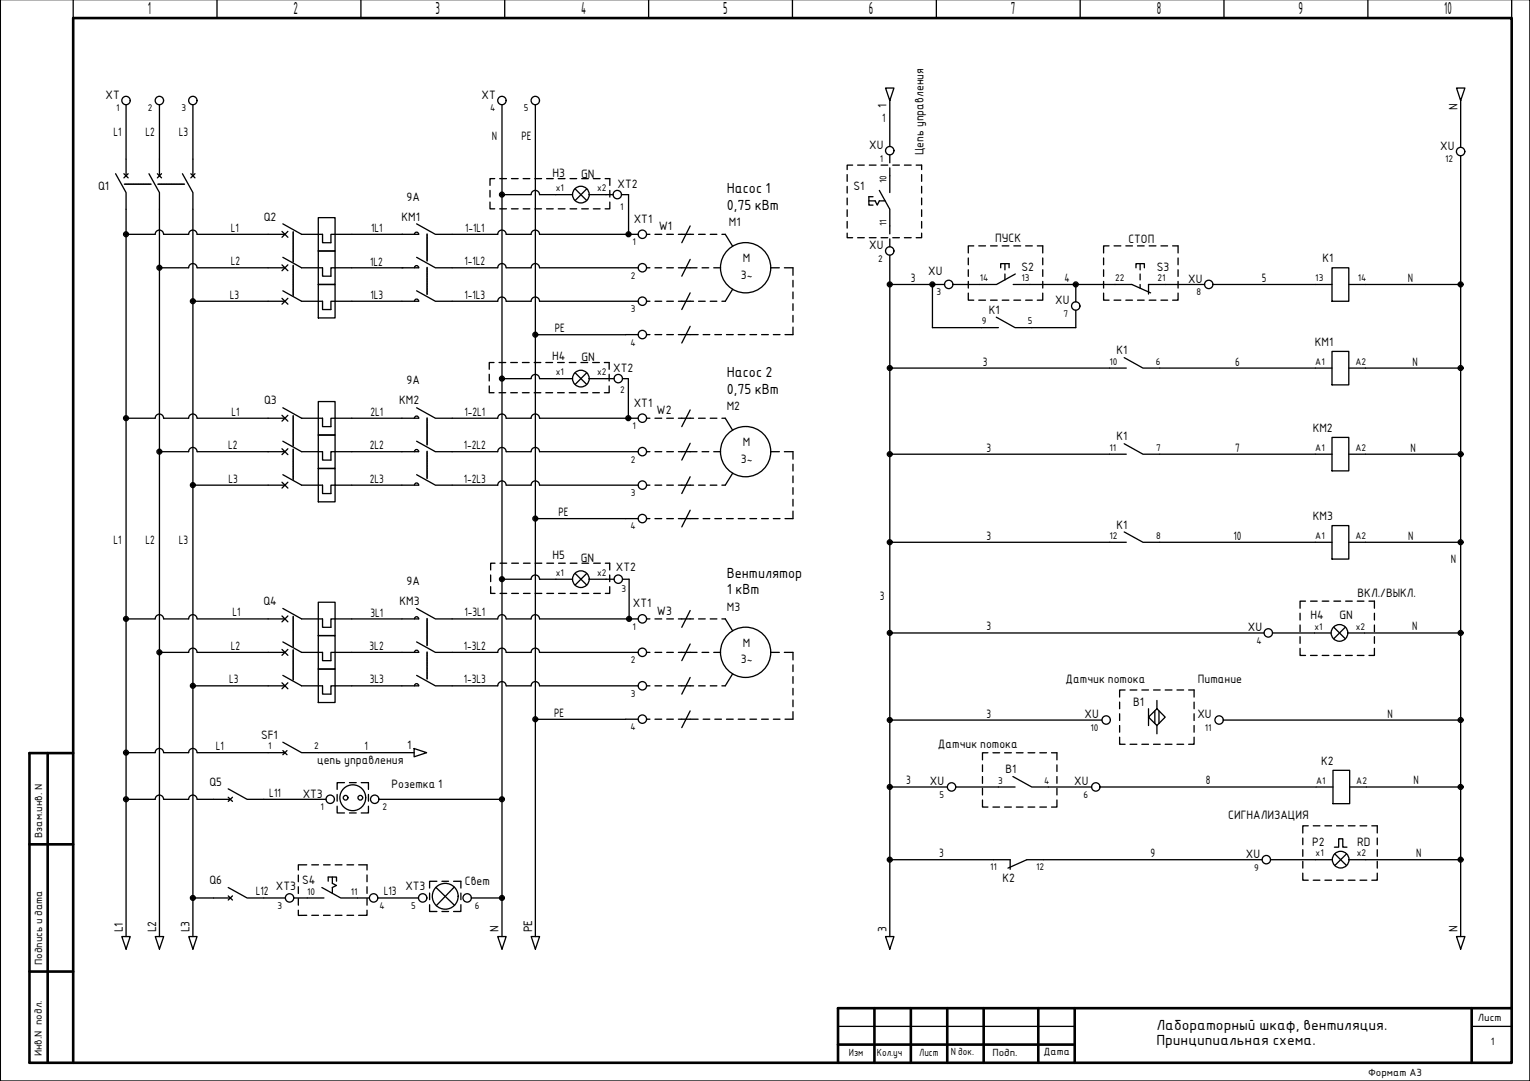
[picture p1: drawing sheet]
<svg xmlns="http://www.w3.org/2000/svg" width="297mm" height="210mm" viewBox="0 0 297 210" stroke-linecap="round" stroke-linejoin="round" font-family="sans-serif">
<!-- layer: 0 -->
<path d="M14.2 0v3.5M42.1 0v3.5M70.1 0v3.5M98 0v3.5M125.9 0v3.5M153.8 0v3.5M181.8 0v3.5M209.7 0v3.5M237.6 0v3.5M265.6 0v3.5M293.5 0v3.5" fill="none" stroke="#000" stroke-width=".25"/>
<!-- layer: 100 -->
<g fill="none" stroke="#000" stroke-width=".51">
<path d="M9.3 146.2v60.1M14.2 146.2h-8.5v60.1M5.7 163.9h8.5M5.7 188.7h8.5M169.8 195.8v10.6M176.8 195.8v10.6M183.9 195.8v10.6M191 195.8v10.6M201.6 195.8v10.6M208.6 195.8v10.6M285.7 195.8v10.6M293.5 195.8h-130.8v10.6"/>
<path d="M5.7 206.4h287.8v-202.9h-279.3v202.9M162.7 202.8h45.9"/>
</g>
<path d="M162.7 199.3h45.9M285.7 199.3h7.8" fill="none" stroke="#000" stroke-width=".25"/>
<!-- layer: SYMS -->
<g fill="none" stroke="#000" stroke-width=".25">
<path d="M297 -.1v210h-296.9v-210M171.9 17.1h1.7l-.9 2.4zM282.8 17.1h1.6l-.8 2.4zM22.4 33.7l2.1 3.7v3.2M24.1 33.7l.8 .8M24.5 30.9v3.2M24.9 33.7l-.8 .8M28.9 33.7l2.1 3.7v3.2M30.6 33.7l.8 .8M31 30.9v3.2M31.4 33.7l-.8 .8M35.4 33.7l2.1 3.7v3.2"/>
<path d="M37 33.7l.9 .8M37.5 30.9v3.2M37.9 33.7l-.9 .8M95.1 39.2v1.3h.9M95.1 37v1.3M96 34.7h-.9v1.3M97 34.7h1.3M99.3 34.7h1.3M101.6 34.7h1.3M103.8 34.7h1.3M106.1 34.7h1.3M107.9 37.8h3.3"/>
<path d="M108.4 34.7h1.3M110.7 34.7h1.3M111.6 36.7l2.3 2.3M112.9 34.7h1.3M113.9 36.7l-2.3 2.3M114.4 37.8h3.3M115.2 34.7h1.3M117.5 34.7h.9v1.3M118.4 39.2v1.3h-.9M118.4 37v1.3M164.5 33.9v1.3M164.5 36.2v1.3"/>
<path d="M164.5 38.5v1.3M165.5 32.1h-1v.8M166.5 32.1h1.3M168.7 39h1.2l.4 .8 .4-.8h1.1M168.8 32.1h1.3M169.5 38.2h-.8v1.6h.8M170.7 37l2 3.6v3.3M171.1 32.1h1.2M172.7 34.1v3.3M173.3 32.1h1.3M175.6 32.1h1.3M177.9 32.1h1v.8"/>
<path d="M178.9 33.9v1.3M178.9 36.2v1.3M178.9 38.5v1.3M52.1 45.5h3.2M52.1 52h3.2M52.1 58.5h3.2M54.7 44.9l1.2 1.2M54.7 51.4l1.2 1.2M54.7 57.9l1.2 1.2M54.9 43.5l3.7 2h4v1.6h1.6v-1.6h4.1M54.9 50l3.7 2h4v1.6h1.6v-1.6h4.1M54.9 56.5l3.7 2h4v1.6h1.6v-1.6h4.1"/>
<path d="M55.9 44.9l-1.2 1.2M55.9 51.4l-1.2 1.2M55.9 57.9l-1.2 1.2M61.8 42.3h3.3v6.4h-3.3zM61.8 48.7h3.3v6.5h-3.3zM61.8 55.2h3.3v6.5h-3.3zM80.5 45.5a.41 .41 0 0 1 .4-.4 .41 .41 0 0 1 .4 .4h-3.3M80.5 52a.41 .41 0 0 1 .4-.4 .41 .41 0 0 1 .4 .4h-3.3M80.5 58.5a.41 .41 0 0 1 .4-.4 .41 .41 0 0 1 .4 .4h-3.3M80.9 43.5l3.6 2h3.3M80.9 50l3.6 2h3.3M80.9 56.5l3.6 2h3.3"/>
<path d="M97 40.5h1.3M99.3 40.5h1.3M101.6 40.5h1.3M103.8 40.5h1.3M106.1 40.5h1.3M108.4 40.5h1.3M110.7 40.5h1.3M112.9 40.5h1.3M115.2 40.5h1.3M132.4 45.5h1.6M132.4 52h1.6M132.4 58.5h1.6"/>
<path d="M134 43.9l-1.6 3.2M134 50.4l-1.6 3.2M134 56.9l-1.6 3.2M164.5 45.3v.9h1M164.5 40.7v1.3M164.5 43v1.3M166.5 46.2h1.3M168.8 46.2h1.3M171.1 46.2h1.2M173.3 46.2h1.3M175.6 46.2h1.3M178.9 45.3v.9h-1"/>
<path d="M178.9 40.7v1.3M178.9 43v1.3M188 56.9v1.4h1M188 50.1v1.3M188 52.4v1.3M188 54.6v1.3M189 47.7h-1v1.4M190 58.3h1.3M190 47.7h1.3M192.3 58.3h1.3M192.3 47.7h1.3M194.3 52v-.8h1.6v.8"/>
<path d="M194.6 58.3h1.3M194.6 47.7h1.3M195.1 51.2v1.2M195.1 53.2v1.1M196.7 55.2h3.3M196.8 58.3h1.3M196.8 47.7h1.3M197.1 53.2l-3.6 2h-3.3M199.1 58.3h1.3M199.1 47.7h1.3M201.4 47.7h1v1.4M202.4 56.9v1.4h-1"/>
<path d="M202.4 50.1v1.3M202.4 52.4v1.3M202.4 54.6v1.3M214.3 56.9v1.4h1M214.3 50.1v1.3M214.3 52.4v1.3M214.3 54.6v1.3M215.3 47.7h-1v1.4M216.3 58.3h1.3M216.3 47.7h1.3M216.5 55.2h3.2l3.7 1.7M218.6 58.3h1.3"/>
<path d="M218.6 47.7h1.3M220.5 52v-.8h1.7v.8M220.8 58.3h1.3M220.8 47.7h1.3M221.3 51.2v1.2M221.3 53.2v1.1M221.3 55.2v.8M223.1 58.3h1.3M223.1 47.7h1.3M225.4 58.3h1.3M225.4 47.7h1.3M226.2 55.2h-3.2v1.9"/>
<path d="M227.7 47.7h1v1.4M228.7 56.9v1.4h-1M228.7 50.1v1.3M228.7 52.4v1.3M228.7 54.6v1.3M255.4 55.2h3.2M258.6 52h3.3v6.5h-3.3zM261.9 55.2h3.2M54.9 79.2l3.7 2h4v1.6h1.6v-1.6h4.1M61.8 78h3.3v6.5h-3.3zM80.9 79.2l3.6 2h3.3M95 74.9v1.4h.9"/>
<path d="M95 72.7v1.3M95.9 70.4h-.9v1.3M96.9 76.3h1.3M96.9 70.4h1.3M99.2 76.3h1.2M99.2 70.4h1.2M101.4 76.3h1.3M101.4 70.4h1.3M103.7 76.3h1.3M103.7 70.4h1.3M106 76.3h1.3M106 70.4h1.3"/>
<path d="M107.9 73.5h3.3M108.3 76.3h1.2M108.3 70.4h1.2M110.5 76.3h1.3M110.5 70.4h1.3M111.6 72.4l2.3 2.3M112.8 76.3h1.3M112.8 70.4h1.3M113.9 72.4l-2.3 2.3M114.4 73.5h3.3M115.1 76.3h1.3M115.1 70.4h1.3"/>
<path d="M117.3 70.4h1v1.3M118.3 74.9v1.4h-1M118.3 72.7v1.3M132.4 65h1.6M134 63.4l-1.6 3.2M134 79.6l-1.6 3.2M190.6 63.6h3.2M193.4 61.6l3.7 2h3.2M215.4 71.5h3.3M218.3 69.4l3.6 2.1h3.3M255.4 71.5h3.2M258.6 68.2h3.3v6.5h-3.3z"/>
<path d="M261.9 71.5h3.2M52.1 81.2h3.2M52.1 87.7h3.2M52.1 94.2h3.2M54.7 80.6l1.2 1.2M54.7 87.1l1.2 1.2M54.7 93.6l1.2 1.2M54.9 85.7l3.7 2h4v1.6h1.6v-1.6h4.1M54.9 92.2l3.7 2h4v1.6h1.6v-1.6h4.1M55.9 80.6l-1.2 1.2M55.9 87.1l-1.2 1.2M55.9 93.6l-1.2 1.2"/>
<path d="M61.8 84.5h3.3v6.5h-3.3zM61.8 91h3.3v6.4h-3.3zM80.5 81.2a.41 .41 0 0 1 .4-.4 .41 .41 0 0 1 .4 .4h-3.3M80.5 87.7a.41 .41 0 0 1 .4-.4 .41 .41 0 0 1 .4 .4h-3.3M80.5 94.2a.41 .41 0 0 1 .4-.4 .41 .41 0 0 1 .4 .4h-3.3M80.9 85.7l3.6 2h3.3M80.9 92.2l3.6 2h3.3M132.4 81.2h1.6M132.4 87.7h1.6M132.4 94.2h1.6M134 86.1l-1.6 3.2M134 92.6l-1.6 3.2"/>
<path d="M134 99.1l-1.6 3.2M215.4 88.2h3.3M218.3 86.2l3.6 2h3.3M255.4 88.2h3.2M258.6 84.9h3.3v6.5h-3.3zM261.9 88.2h3.2M54.7 119.6l1.2 1.1M54.9 118.1l3.7 2.1h4v1.6h1.6v-1.6h4.1M55.9 119.6l-1.2 1.1M61.8 116.9h3.3v6.5h-3.3zM80.9 118.1l3.6 2.1h3.3M95.3 113.9v1.3h.8"/>
<path d="M95.3 111.6v1.3M96.1 109.4h-.8v1.3M97.1 115.2h1.3M97.1 109.4h1.3M99.3 115.2h1.4M99.3 109.4h1.4M101.6 115.2h1.3M101.6 109.4h1.3M103.9 115.2h1.3M103.9 109.4h1.3M106.2 115.2h1.3M106.2 109.4h1.3"/>
<path d="M107.9 112.5h3.3M108.4 115.2h1.3M108.4 109.4h1.3M110.7 115.2h1.3M110.7 109.4h1.3M111.6 111.3l2.3 2.3M113 115.2h1.3M113 109.4h1.3M113.9 111.3l-2.3 2.3M114.4 112.5h3.3M115.3 115.2h1.3M115.3 109.4h1.3"/>
<path d="M117.5 109.4h.9v1.3M118.4 113.9v1.3h-.9M118.4 111.6v1.3M132.4 100.7h1.6M134 118.5l-1.6 3.3M215.4 105.3h3.3M218.3 103.3l3.6 2h3.3M252.4 119.1v1.3M253.5 116.7h-1.1v1.4M254.4 116.7h1.3M255.4 105.3h3.2M256.7 116.7h1.3"/>
<path d="M258.6 102.1h3.3v6.5h-3.3zM259 116.7h1.3M261.2 116.7h1.3M261.9 105.3h3.2M263.5 116.7h1.3M265.8 116.7h1v1.4M266.8 119.1v1.3M52.1 120.2h3.2M52.1 126.7h3.2M52.1 133.2h3.2M54.7 126.1l1.2 1.1M54.7 132.6l1.2 1.1"/>
<path d="M54.9 124.6l3.7 2.1h4v1.6h1.6v-1.6h4.1M54.9 131.1l3.7 2.1h4v1.6h1.6v-1.6h4.1M55.9 126.1l-1.2 1.1M55.9 132.6l-1.2 1.1M61.8 123.4h3.3v6.5h-3.3zM61.8 129.9h3.3v6.5h-3.3zM80.5 120.2a.41 .41 0 0 1 .4-.4 .41 .41 0 0 1 .4 .4h-3.3M80.5 126.7a.41 .41 0 0 1 .4-.4 .41 .41 0 0 1 .4 .4h-3.3M80.5 133.2a.41 .41 0 0 1 .4-.4 .41 .41 0 0 1 .4 .4h-3.3M80.9 124.6l3.6 2.1h3.3M80.9 131.1l3.6 2.1h3.3M132.4 120.2h1.6"/>
<path d="M132.4 126.7h1.6M132.4 133.2h1.6M132.4 139.7h1.6M134 125l-1.6 3.3M134 131.5l-1.6 3.3M134 138l-1.6 3.3M217.4 136.3v1.3M217.4 138.6v1.3M218.4 134h-1v1.4M219.4 134h1.3M221.7 134h1.3M223 137.6v3.3"/>
<path d="M224 134h1.2M224.2 138v2.5M224.6 137.6l1.6 1.6-1.6 1.7-1.6-1.7zM224.6 136v1.6M225 138v2.5M226.2 134h1.3M228.5 134h1.3M230.8 134h1v1.4M231.8 136.3v1.3M231.8 138.6v1.3M252.4 125.9v1.4h1.1M252.4 121.4v1.3"/>
<path d="M252.4 123.6v1.3M254.4 127.3h1.3M255.2 122.9h3.2M256.7 127.3h1.3M258.9 121.8l2.3 2.3M259 127.3h1.3M261.2 121.8l-2.3 2.3M261.2 127.3h1.3M261.7 122.9h3.2M263.5 127.3h1.3M266.8 125.9v1.4h-1M266.8 121.4v1.3"/>
<path d="M266.8 123.6v1.3M41.5 155.2h3.2M44.3 153.2l3.7 2h3.2M44.3 154.8l.8 .8M45.1 154.8l-.8 .8M52.1 146.1h3.2M54.9 144.1l3.7 2h3.2M54.9 145.7l.8 .9M55.7 145.7l-.8 .9M65.5 156.5v1.4h1.4M65.5 154.3v1.3M66.9 152h-1.4v1.3"/>
<path d="M67.8 157.9h1.4M67.8 152h1.4M70.1 152h1.4v1.3M71.5 156.5v1.4h-1.4M71.5 154.3v1.3M80.4 145.3l2.4 .8-2.4 .9zM190.7 155.3v1.4h1.1M190.7 148.5v1.3M190.7 150.8v1.3M190.7 153.1v1.3M191.8 146.2h-1.1v1.3M192.8 156.7h1.3"/>
<path d="M192.8 146.2h1.3M193.8 152.8h3.3M195 156.7h1.3M195 146.2h1.3M196.6 150.8l3.7 2h3.2M197.3 156.7h1.3M197.3 146.2h1.3M199.6 156.7h1.3M199.6 146.2h1.3M201.9 156.7h1.3M201.9 146.2h1.3M204.1 146.2h1.1v1.3"/>
<path d="M205.2 155.3v1.4h-1.1M205.2 148.5v1.3M205.2 150.8v1.3M205.2 153.1v1.3M217.4 143.1v1.4h1M217.4 140.9v1.3M219.4 144.5h1.3M221.7 144.5h1.3M224 144.5h1.2M224.6 140.9v1.6M226.2 144.5h1.3M228.5 144.5h1.3"/>
<path d="M231.8 143.1v1.4h-1M231.8 140.9v1.3M255.5 152.8h3.3M258.8 149.6h3.2v6.5h-3.2zM262 152.8h3.3M41.5 174.4h3.2M44.3 172.3l3.7 2.1h3.2M44.3 174l.8 .8M45.1 174l-.8 .8M57.9 176.7v1.1l1.6-.1M57.9 169.9v1.3M57.9 172.2v1.3"/>
<path d="M57.9 174.5v1.3M59.5 167.9h-1.6v1M59.7 174.4h3.2M60.5 177.7h1.3M60.5 167.9h1.3M62.5 172.3l3.7 2.1h3.2M62.8 177.7h1.3M62.8 167.9h1.3M63.7 171.1v-.8h1.6v.8M64.5 170.3v1.2l.8 .4-.8 .4v1.2M65.1 177.7h1.3M65.1 167.9h1.3"/>
<path d="M67.4 177.7h1.3M67.4 167.9h1.3M69.6 167.9h1.7v1M71.3 176.7v1h-1.7M71.3 169.9v1.3M71.3 172.2v1.3M71.3 174.4v1.4M83.4 175.7v1.3h1.4M83.4 173.4v1.3M84.6 172.3l3.7 3.5M84.8 171.1h-1.4v1.3M85.8 177h1.3"/>
<path d="M85.8 171.1h1.3M88.1 171.1h1.4v1.3M88.2 172.2l-3.5 3.7M89.5 175.7v1.3h-1.4M89.5 173.4v1.3M192.9 166.9h3.2v1.9M202.6 166.9h-3.2l-3.7 1.7M252.9 169.5v1.4h1.1M252.9 162.7v1.3M252.9 165v1.3M252.9 167.3v1.3M254 160.4h-1.1v1.3"/>
<path d="M255 170.9h1.3M255 160.4h1.3M255.4 166.9h3.3M257.2 170.9h1.3M257.2 160.4h1.3M259.1 164.5h.8v-1.6h.8v1.6h.8M259.1 165.8l2.3 2.3M259.5 170.9h1.3M259.5 160.4h1.3M261.4 165.8l-2.3 2.3M261.8 170.9h1.3M261.8 160.4h1.3"/>
<path d="M261.9 166.9h3.3M264 170.9h1.4M264 160.4h1.4M266.3 160.4h1.1v1.3M267.4 169.5v1.4h-1.1M267.4 162.7v1.3M267.4 165v1.3M267.4 167.3v1.3M23.7 181.9h1.6l-.8 2.4zM30.1 181.9h1.7l-.8 2.4zM36.6 181.9h1.7l-.8 2.4zM96.6 181.9h1.7l-.8 2.4z"/>
<path d="M103.1 181.9h1.7l-.9 2.4zM171.9 181.9h1.7l-.9 2.4zM282.8 181.9h1.6l-.8 2.4z"/>
<circle cx="24.5" cy="19.5" r=".81"/>
<circle cx="30.9" cy="19.5" r=".81"/>
<circle cx="37.4" cy="19.5" r=".81"/>
<circle cx="97.4" cy="19.5" r=".81"/>
<circle cx="103.9" cy="19.5" r=".81"/>
<circle cx="97.4" cy="37.8" r=".48"/>
<circle cx="97.4" cy="37.8" r=".29"/>
<circle cx="97.4" cy="37.8" r=".14"/>
<circle cx="112.8" cy="37.8" r="1.62"/>
<circle cx="119.8" cy="37.8" r=".81"/>
<circle cx="172.7" cy="29.3" r=".81"/>
<circle cx="283.6" cy="29.4" r=".81"/>
<circle cx="24.5" cy="45.5" r=".48"/>
<circle cx="24.5" cy="45.5" r=".29"/>
<circle cx="24.5" cy="45.5" r=".14"/>
<circle cx="30.9" cy="52" r=".48"/>
<circle cx="30.9" cy="52" r=".29"/>
<circle cx="30.9" cy="52" r=".14"/>
<circle cx="37.4" cy="58.5" r=".48"/>
<circle cx="37.4" cy="58.5" r=".29"/>
<circle cx="37.4" cy="58.5" r=".14"/>
<circle cx="122" cy="45.5" r=".48"/>
<circle cx="122" cy="45.5" r=".29"/>
<circle cx="122" cy="45.5" r=".14"/>
<circle cx="124.7" cy="58.5" r=".81"/>
<circle cx="124.7" cy="45.5" r=".81"/>
<circle cx="124.7" cy="52" r=".81"/>
<circle cx="144.8" cy="52" r="4.9"/>
<circle cx="172.7" cy="48.7" r=".81"/>
<circle cx="172.7" cy="55.2" r=".48"/>
<circle cx="172.7" cy="55.2" r=".29"/>
<circle cx="172.7" cy="55.2" r=".14"/>
<circle cx="181" cy="55.2" r=".48"/>
<circle cx="181" cy="55.2" r=".29"/>
<circle cx="181" cy="55.2" r=".14"/>
<circle cx="184.2" cy="55.2" r=".81"/>
<circle cx="208.8" cy="59.4" r=".81"/>
<circle cx="208.8" cy="55.2" r=".48"/>
<circle cx="208.8" cy="55.2" r=".29"/>
<circle cx="208.8" cy="55.2" r=".14"/>
<circle cx="234.7" cy="55.2" r=".81"/>
<circle cx="283.6" cy="55.2" r=".48"/>
<circle cx="283.6" cy="55.2" r=".29"/>
<circle cx="283.6" cy="55.2" r=".14"/>
<circle cx="97.4" cy="73.5" r=".48"/>
<circle cx="97.4" cy="73.5" r=".29"/>
<circle cx="97.4" cy="73.5" r=".14"/>
<circle cx="103.9" cy="65" r=".48"/>
<circle cx="103.9" cy="65" r=".29"/>
<circle cx="103.9" cy="65" r=".14"/>
<circle cx="112.8" cy="73.5" r="1.62"/>
<circle cx="120" cy="73.5" r=".81"/>
<circle cx="124.7" cy="65" r=".81"/>
<circle cx="172.7" cy="71.5" r=".48"/>
<circle cx="172.7" cy="71.5" r=".29"/>
<circle cx="172.7" cy="71.5" r=".14"/>
<circle cx="283.6" cy="71.5" r=".48"/>
<circle cx="283.6" cy="71.5" r=".29"/>
<circle cx="283.6" cy="71.5" r=".14"/>
<circle cx="24.5" cy="81.2" r=".48"/>
<circle cx="24.5" cy="81.2" r=".29"/>
<circle cx="24.5" cy="81.2" r=".14"/>
<circle cx="30.9" cy="87.7" r=".48"/>
<circle cx="30.9" cy="87.7" r=".29"/>
<circle cx="30.9" cy="87.7" r=".14"/>
<circle cx="37.4" cy="94.2" r=".48"/>
<circle cx="37.4" cy="94.2" r=".29"/>
<circle cx="37.4" cy="94.2" r=".14"/>
<circle cx="122" cy="81.2" r=".48"/>
<circle cx="122" cy="81.2" r=".29"/>
<circle cx="122" cy="81.2" r=".14"/>
<circle cx="124.7" cy="87.7" r=".81"/>
<circle cx="124.7" cy="94.2" r=".81"/>
<circle cx="124.7" cy="81.2" r=".81"/>
<circle cx="144.8" cy="87.7" r="4.9"/>
<circle cx="172.7" cy="88.2" r=".48"/>
<circle cx="172.7" cy="88.2" r=".29"/>
<circle cx="172.7" cy="88.2" r=".14"/>
<circle cx="283.6" cy="88.2" r=".48"/>
<circle cx="283.6" cy="88.2" r=".29"/>
<circle cx="283.6" cy="88.2" r=".14"/>
<circle cx="97.4" cy="112.5" r=".48"/>
<circle cx="97.4" cy="112.5" r=".29"/>
<circle cx="97.4" cy="112.5" r=".14"/>
<circle cx="103.9" cy="100.7" r=".48"/>
<circle cx="103.9" cy="100.7" r=".29"/>
<circle cx="103.9" cy="100.7" r=".14"/>
<circle cx="112.8" cy="112.5" r="1.62"/>
<circle cx="120" cy="112.5" r=".81"/>
<circle cx="124.7" cy="100.7" r=".81"/>
<circle cx="172.7" cy="105.3" r=".48"/>
<circle cx="172.7" cy="105.3" r=".29"/>
<circle cx="172.7" cy="105.3" r=".14"/>
<circle cx="283.6" cy="105.3" r=".48"/>
<circle cx="283.6" cy="105.3" r=".29"/>
<circle cx="283.6" cy="105.3" r=".14"/>
<circle cx="24.5" cy="120.2" r=".48"/>
<circle cx="24.5" cy="120.2" r=".29"/>
<circle cx="24.5" cy="120.2" r=".14"/>
<circle cx="30.9" cy="126.7" r=".48"/>
<circle cx="30.9" cy="126.7" r=".29"/>
<circle cx="30.9" cy="126.7" r=".14"/>
<circle cx="37.4" cy="133.2" r=".48"/>
<circle cx="37.4" cy="133.2" r=".29"/>
<circle cx="37.4" cy="133.2" r=".14"/>
<circle cx="103.9" cy="139.7" r=".48"/>
<circle cx="103.9" cy="139.7" r=".29"/>
<circle cx="103.9" cy="139.7" r=".14"/>
<circle cx="122.1" cy="120.2" r=".48"/>
<circle cx="122.1" cy="120.2" r=".29"/>
<circle cx="122.1" cy="120.2" r=".14"/>
<circle cx="124.7" cy="120.2" r=".81"/>
<circle cx="124.7" cy="139.6" r=".81"/>
<circle cx="124.7" cy="126.7" r=".81"/>
<circle cx="124.7" cy="133.2" r=".81"/>
<circle cx="144.8" cy="126.7" r="4.9"/>
<circle cx="172.7" cy="139.8" r=".48"/>
<circle cx="172.7" cy="122.9" r=".48"/>
<circle cx="172.7" cy="139.8" r=".29"/>
<circle cx="172.7" cy="122.9" r=".29"/>
<circle cx="172.7" cy="122.9" r=".14"/>
<circle cx="172.7" cy="139.8" r=".14"/>
<circle cx="214.8" cy="139.8" r=".81"/>
<circle cx="236.7" cy="139.8" r=".81"/>
<circle cx="246.2" cy="122.9" r=".81"/>
<circle cx="260" cy="122.9" r="1.62"/>
<circle cx="283.6" cy="139.8" r=".48"/>
<circle cx="283.6" cy="122.9" r=".48"/>
<circle cx="283.6" cy="139.8" r=".29"/>
<circle cx="283.6" cy="122.9" r=".29"/>
<circle cx="283.6" cy="139.8" r=".14"/>
<circle cx="283.6" cy="122.9" r=".14"/>
<circle cx="24.5" cy="146.1" r=".48"/>
<circle cx="24.5" cy="155.2" r=".48"/>
<circle cx="24.5" cy="155.2" r=".29"/>
<circle cx="24.5" cy="146.1" r=".29"/>
<circle cx="24.5" cy="146.1" r=".14"/>
<circle cx="24.5" cy="155.2" r=".14"/>
<circle cx="64.1" cy="155.2" r=".81"/>
<circle cx="67.1" cy="154.9" r=".46"/>
<circle cx="68.5" cy="154.9" r="2.51"/>
<circle cx="70" cy="154.9" r=".46"/>
<circle cx="72.7" cy="155.2" r=".81"/>
<circle cx="97.4" cy="155.2" r=".48"/>
<circle cx="97.4" cy="155.2" r=".29"/>
<circle cx="97.4" cy="155.2" r=".14"/>
<circle cx="172.7" cy="152.8" r=".48"/>
<circle cx="172.7" cy="152.8" r=".29"/>
<circle cx="172.7" cy="152.8" r=".14"/>
<circle cx="184.7" cy="152.8" r=".81"/>
<circle cx="212.7" cy="152.8" r=".81"/>
<circle cx="283.6" cy="152.8" r=".48"/>
<circle cx="283.6" cy="152.8" r=".29"/>
<circle cx="283.6" cy="152.8" r=".14"/>
<circle cx="37.4" cy="174.4" r=".48"/>
<circle cx="37.4" cy="174.4" r=".29"/>
<circle cx="37.4" cy="174.4" r=".14"/>
<circle cx="56.2" cy="174.4" r=".81"/>
<circle cx="72.5" cy="174.4" r=".81"/>
<circle cx="82.1" cy="174.4" r=".81"/>
<circle cx="86.4" cy="174" r="2.51"/>
<circle cx="90.7" cy="174.4" r=".81"/>
<circle cx="97.4" cy="174.4" r=".48"/>
<circle cx="97.4" cy="174.4" r=".29"/>
<circle cx="97.4" cy="174.4" r=".14"/>
<circle cx="172.7" cy="166.9" r=".48"/>
<circle cx="172.7" cy="166.9" r=".29"/>
<circle cx="172.7" cy="166.9" r=".14"/>
<circle cx="245.8" cy="166.9" r=".81"/>
<circle cx="260.3" cy="166.9" r="1.62"/>
<circle cx="283.6" cy="166.9" r=".48"/>
<circle cx="283.6" cy="166.9" r=".29"/>
<circle cx="283.6" cy="166.9" r=".14"/>
</g>
<!-- layer: WIRES -->
<g fill="none" stroke="#000" stroke-width=".25">
<path d="M172.7 19.5v9M283.6 19.5v9.1M24.5 20.3v10.6M31 20.3v10.6M37.5 20.3v10.6M97.5 37.8h5.6a.81 .81 0 0 1 .8-.8 .81 .81 0 0 1 .8 .8h3.2M97.5 20.3v161.6M103.9 20.3v161.6M117.7 37.8h1.3M120.7 37.8h1.3v7.7M172.7 30.1v1.5M172.7 32.6v1.5"/>
<path d="M283.6 30.3v151.6M24.5 40.6v141.3M31 40.6v141.3M31.8 45.5a.81 .81 0 0 0-.9-.8 .81 .81 0 0 0-.8 .8h-5.6M37.5 40.6v141.3M37.5 58.5h14.6M38.3 45.5a.81 .81 0 0 0-.9-.8 .81 .81 0 0 0-.8 .8h-4.8M38.3 52a.81 .81 0 0 0-.9-.8 .81 .81 0 0 0-.8 .8h-5.6M38.3 45.5h13.8M38.3 52h13.8M68.3 45.5h9.9M68.3 52h9.9"/>
<path d="M68.3 58.5h9.7M87.8 58.5h8.8a.83 .83 0 0 1 .9-.8 .83 .83 0 0 1 .8 .8h4.8a.81 .81 0 0 1 .8-.8 .81 .81 0 0 1 .8 .8h19.2M87.8 52h8.8a.83 .83 0 0 1 .9-.8 .83 .83 0 0 1 .8 .8h4.8a.81 .81 0 0 1 .8-.8 .81 .81 0 0 1 .8 .8h19.2M87.8 45.5h8.8a.83 .83 0 0 1 .9-.8 .83 .83 0 0 1 .8 .8h4.8a.81 .81 0 0 1 .8-.8 .81 .81 0 0 1 .8 .8h19.2M125.5 45.5h.7M125.5 52h.7M125.5 58.5h.7M127.2 45.5h1.3M127.2 52h1.3M127.2 58.5h1.3M129.4 45.5h1.3M129.4 52h1.3"/>
<path d="M129.4 58.5h1.3M131.7 45.5h.7M131.7 52h.7M131.7 58.5h.7M134 45.5h.6M134 52h1.3M134 58.5h.6M135.6 45.5h1.3M135.6 58.5h1.3M136.3 52h1.3M137.9 45.5h1.3M137.9 58.5h1.3"/>
<path d="M138.6 52h1.3M140.2 45.5h.6l1.4 2.3M142.2 56.1l-1.4 2.4h-.6M149.7 52h1.6M152.3 52h1.7v1.5M154 54.4v1.3M154 56.7v1.3M154 59v1.3M172.7 43.9v1.5M172.7 46.4v1.5M172.7 49.6v132.3M172.7 55.2h10.7"/>
<path d="M181 55.2v8.4h9.6M185 55.2h5.2M200 55.2h16.5M208.9 55.2v3.4M226.2 55.2h7.7M235.5 55.2h19.9M265.1 55.2h18.5M97.5 73.5h5.6a.81 .81 0 0 1 .8-.8 .81 .81 0 0 1 .8 .8h3.2M117.7 73.5h1.5M120.9 73.5h1.1v7.7M123.9 65h-20M125.5 65h.7"/>
<path d="M127.2 65h1.3M129.4 65h1.3M131.7 65h.7M134 65h1.5M136.5 65h1.3M138.8 65h1.3M141 65h1.4M143.3 65h1.3M145.6 65h1.3M147.9 65h1.3M150.1 65h1.3M154 63.5v1.5h-1.6"/>
<path d="M154 61.2v1.3M172.7 71.5h42.7M208.9 60.2v3.4h-8.6M225.2 71.5h30.2M265.1 71.5h18.5M31.8 81.2a.81 .81 0 0 0-.9-.8 .81 .81 0 0 0-.8 .8h-5.6M37.5 94.2h14.6M38.3 81.2a.81 .81 0 0 0-.9-.8 .81 .81 0 0 0-.8 .8h-4.8M38.3 87.7a.81 .81 0 0 0-.9-.8 .81 .81 0 0 0-.8 .8h-5.6M38.3 81.2h13.8M38.3 87.7h13.8M68.3 81.2h9.7"/>
<path d="M68.3 87.7h9.7M68.3 94.2h9.7M87.8 94.2h8.8a.83 .83 0 0 1 .9-.8 .83 .83 0 0 1 .8 .8h4.8a.81 .81 0 0 1 .8-.8 .81 .81 0 0 1 .8 .8h19.2M87.8 87.7h8.8a.83 .83 0 0 1 .9-.8 .83 .83 0 0 1 .8 .8h4.8a.81 .81 0 0 1 .8-.8 .81 .81 0 0 1 .8 .8h19.2M87.8 81.2h8.8a.83 .83 0 0 1 .9-.8 .83 .83 0 0 1 .8 .8h4.8a.81 .81 0 0 1 .8-.8 .81 .81 0 0 1 .8 .8h19.2M125.5 81.2h.7M125.5 87.7h.7M125.5 94.2h.7M127.2 81.2h1.3M127.2 87.7h1.3M127.2 94.2h1.3M129.4 81.2h1.3"/>
<path d="M129.4 87.7h1.3M129.4 94.2h1.3M131.7 81.2h.7M131.7 87.7h.7M131.7 94.2h.7M134 81.2h.6M134 87.7h1.3M134 94.2h.6M135.6 81.2h1.3M135.6 94.2h1.3M136.3 87.7h1.3M137.9 81.2h1.3"/>
<path d="M137.9 94.2h1.3M138.6 87.7h1.3M140.2 81.2h.6l1.4 2.4M142.2 91.9l-1.4 2.3h-.6M149.7 87.7h1.6M152.3 87.7h1.7v1.5M154 90.1v1.4M154 92.4v1.3M154 94.7v1.3M154 97v1.3M154 99.2v1.5h-1.6M172.7 88.2h42.7"/>
<path d="M225.2 88.2h30.2M265.1 88.2h18.5M97.5 112.5h5.6a.81 .81 0 0 1 .8-.9 .81 .81 0 0 1 .8 .9h3.2M103.9 100.7h20M117.7 112.5h1.5M120.9 112.5h1.2v7.7M125.5 100.7h.7M127.2 100.7h1.3M129.4 100.7h1.3M131.7 100.7h.7M134 100.7h1.5M136.5 100.7h1.3"/>
<path d="M138.8 100.7h1.3M141 100.7h1.4M143.3 100.7h1.3M145.6 100.7h1.3M147.9 100.7h1.3M150.1 100.7h1.3M172.7 105.3h42.7M225.2 105.3h30.2M265.1 105.3h18.5M31.8 120.2a.81 .81 0 0 0-.9-.8 .81 .81 0 0 0-.8 .8h-5.6M37.5 133.2h14.6M38.3 120.2a.81 .81 0 0 0-.9-.8 .81 .81 0 0 0-.8 .8h-4.8"/>
<path d="M38.3 126.7a.81 .81 0 0 0-.9-.9 .81 .81 0 0 0-.8 .9h-5.6M38.3 120.2h13.8M38.3 126.7h13.8M68.3 120.2h9.7M68.3 126.7h9.7M68.3 133.2h9.7M87.8 133.2h8.8a.83 .83 0 0 1 .9-.9 .83 .83 0 0 1 .8 .9h4.8a.81 .81 0 0 1 .8-.9 .81 .81 0 0 1 .8 .9h19.2M87.8 126.7h8.8a.83 .83 0 0 1 .9-.9 .83 .83 0 0 1 .8 .9h4.8a.81 .81 0 0 1 .8-.9 .81 .81 0 0 1 .8 .9h19.2M87.8 120.2h8.8a.83 .83 0 0 1 .9-.8 .83 .83 0 0 1 .8 .8h4.8a.81 .81 0 0 1 .8-.8 .81 .81 0 0 1 .8 .8h19.2M103.9 139.7h17.6M121.5 139.7h2.4M125.5 120.2h.7"/>
<path d="M125.5 126.7h.7M125.5 133.2h.7M125.5 139.7h.7M127.2 120.2h1.3M127.2 126.7h1.3M127.2 133.2h1.3M127.2 139.7h1.3M129.4 120.2h1.3M129.4 126.7h1.3M129.4 133.2h1.3M129.4 139.7h1.3M131.7 120.2h.7"/>
<path d="M131.7 126.7h.7M131.7 133.2h.7M131.7 139.7h.7M134 120.2h.6M134 126.7h1.3M134 133.2h.6M134 139.7h1.5M135.6 120.2h1.3M135.6 133.2h1.3M136.3 126.7h1.3M136.5 139.7h1.3M137.9 120.2h1.3"/>
<path d="M137.9 133.2h1.3M138.6 126.7h1.3M138.8 139.7h1.3M140.2 120.2h.6l1.4 2.3M141 139.7h1.4M142.2 130.8l-1.4 2.4h-.6M143.3 139.7h1.3M145.6 139.7h1.3M147.9 139.7h1.3M149.7 126.7h1.6M150.1 139.7h1.3M152.3 126.7h1.7v1.4"/>
<path d="M154 129.1v1.3M154 131.4v1.3M154 133.7v1.3M154 135.9v1.3M154 138.2v1.5h-1.6M172.7 122.9h72.7M172.7 139.8h41.3M237.5 139.8h46.1M247.1 122.9h8.1M264.9 122.9h18.7M31.8 146.1a.81 .81 0 0 0-.9-.8 .81 .81 0 0 0-.8 .8h-5.6M31.8 155.2a.81 .81 0 0 0-.9-.8 .81 .81 0 0 0-.8 .8h-5.6"/>
<path d="M38.3 146.1a.81 .81 0 0 0-.9-.8 .81 .81 0 0 0-.8 .8h-4.8M38.3 155.2a.81 .81 0 0 0-.9-.8 .81 .81 0 0 0-.8 .8h-4.8M38.3 146.1h13.8M38.3 155.2h3.2M51.2 155.2h12.1M61.8 146.1h18.6M73.6 155.2h23.5M172.7 152.8h11.2M185.6 152.8h8.2M203.5 152.8h8.4M213.6 152.8h41.9M265.3 152.8h18.3"/>
<path d="M37.5 174.4h4M51.2 174.4h4.2M57 174.4h2.7M69.4 174.4h2.3M73.3 174.4h8M91.5 174.4h5.6M172.7 166.9h20.2M202.6 166.9h42.5M246.7 166.9h8.7M265.2 166.9h18.4"/>
</g>
<!-- layer: LINK -->
<g fill="none" stroke="#000" stroke-width=".25">
<path d="M24.1 35.8h5.2M30.6 35.8h5.2M56.9 45v5.9M56.9 51.5v5.9M82.9 45.4v5.3M82.9 51.9v5.3M56.9 80.7v5.9M56.9 87.2v5.9M82.9 81.1v5.3M82.9 87.6v5.3M56.9 119.7v5.9M56.9 126.2v5.9"/>
<path d="M82.9 120.1v5.3M82.9 126.6v5.3"/>
</g>
<g font-size="3.2">
<text x="28.7" y="2.7">1</text>
<text x="57" y="2.7">2</text>
<text x="84.5" y="2.6">3</text>
<text x="112.8" y="2.6">4</text>
<text x="140.4" y="2.6">5</text>
<text x="168.7" y="2.6">6</text>
<text x="196.3" y="2.6">7</text>
<text x="224.6" y="2.6">8</text>
<text x="252.1" y="2.6">9</text>
<text x="280.4" y="2.6">10</text>
</g>
<g font-size="2.7">
<text x="141.1" y="37.5">Насос 1</text>
<text x="141.1" y="40.8">0,75 кВт</text>
<text x="141.1" y="73.2">Насос 2</text>
<text x="141.1" y="76.5">0,75 кВт</text>
<text x="141.1" y="112.2">Вентилятор</text>
<text x="141.1" y="115.4">1 кВт</text>
<text x="224.5" y="200.1">Лабораторный шкаф, вентиляция.</text>
<text x="224.5" y="202.9">Принципиальная схема.</text>
</g>
<g font-size="2.3">
<text x="20.5" y="19.2">XT</text>
<text x="93.5" y="19.2">XT</text>
<text x="171.2" y="23.6">1</text>
<text x="172.1" y="20.9" transform="rotate(-90 172.1 20.9)">1</text>
<text x="282.9" y="21.4" transform="rotate(-90 282.9 21.4)">N</text>
<text x="22.1" y="26.4">L1</text>
<text x="28.2" y="26.4">L2</text>
<text x="34.7" y="26.4">L3</text>
<text x="95.5" y="27.3">N</text>
<text x="101.3" y="27.3">PE</text>
<text x="168.8" y="28.9">XU</text>
<text x="279.6" y="29.1">XU</text>
<text x="107.3" y="34.3">H3</text>
<text x="112.8" y="34.5">GN</text>
<text x="179.3" y="30.1" transform="rotate(-90 179.3 30.1)">Цепь управления</text>
<text x="19" y="36.9">Q1</text>
<text x="78.9" y="38.9">9A</text>
<text x="119.9" y="36.6">XT2</text>
<text x="165.7" y="36.9">S1</text>
<text x="44.8" y="45">L1</text>
<text x="51.2" y="42.8">Q2</text>
<text x="72.1" y="45.1">1L1</text>
<text x="77.9" y="42.8">KM1</text>
<text x="90.3" y="45">1-1L1</text>
<text x="123" y="43.3">XT1</text>
<text x="127.9" y="44.7">W1</text>
<text x="141.5" y="44">M1</text>
<text x="193.2" y="47">ПУСК</text>
<text x="219.1" y="47.2">СТОП</text>
<text x="44.8" y="51.5">L2</text>
<text x="71.9" y="51.6">1L2</text>
<text x="90.2" y="51.5">1-1L2</text>
<text x="144.2" y="50.9">M</text>
<text x="168.8" y="48.4">XU</text>
<text x="180.2" y="53.4">XU</text>
<text x="198.3" y="52.6">S2</text>
<text x="224.6" y="52.6">S3</text>
<text x="256.7" y="50.9">K1</text>
<text x="44.6" y="58">L3</text>
<text x="71.9" y="58">1L3</text>
<text x="90.2" y="58">1-1L3</text>
<text x="143.9" y="54.1">3~</text>
<text x="176.9" y="54.8">3</text>
<text x="204.9" y="59.1">XU</text>
<text x="206.6" y="54.8">4</text>
<text x="230.7" y="54.9">XU</text>
<text x="245" y="54.8">5</text>
<text x="273.3" y="54.8">N</text>
<text x="107.7" y="64.5">PE</text>
<text x="191.9" y="60.9">K1</text>
<text x="107.2" y="69.9">H4</text>
<text x="112.9" y="70">GN</text>
<text x="190.8" y="71">3</text>
<text x="216.8" y="68.8">K1</text>
<text x="239.8" y="71">6</text>
<text x="255.3" y="67.2">KM1</text>
<text x="274.2" y="71">N</text>
<text x="78.9" y="74.6">9A</text>
<text x="119.1" y="72.2">XT2</text>
<text x="45" y="80.7">L1</text>
<text x="51.3" y="78.5">Q3</text>
<text x="72" y="80.8">2L1</text>
<text x="77.5" y="78.5">KM2</text>
<text x="90.2" y="80.7">1-2L1</text>
<text x="123" y="79">XT1</text>
<text x="127.5" y="80.4">W2</text>
<text x="141.1" y="79.7">M2</text>
<text x="254.9" y="83.9">KM2</text>
<text x="44.3" y="87.2">L2</text>
<text x="71.8" y="87.3">2L2</text>
<text x="90" y="87.2">1-2L2</text>
<text x="143.9" y="89.8">3~</text>
<text x="144.2" y="86.6">M</text>
<text x="191.5" y="87.7">3</text>
<text x="216.8" y="85.5">K1</text>
<text x="239.8" y="87.7">7</text>
<text x="273.8" y="87.7">N</text>
<text x="44.3" y="93.7">L3</text>
<text x="71.8" y="93.8">2L3</text>
<text x="90" y="93.7">1-2L3</text>
<text x="108.4" y="100.2">PE</text>
<text x="254.9" y="101">KM3</text>
<text x="22.1" y="105.6">L1</text>
<text x="28.2" y="105.6">L2</text>
<text x="34.7" y="105.6">L3</text>
<text x="191.5" y="104.8">3</text>
<text x="216.8" y="102.6">K1</text>
<text x="239.5" y="104.8">10</text>
<text x="273.4" y="104.8">N</text>
<text x="78.9" y="113.6">9A</text>
<text x="107.3" y="108.6">H5</text>
<text x="112.8" y="109.1">GN</text>
<text x="119.6" y="110.9">XT2</text>
<text x="281.7" y="109.4">N</text>
<text x="45.1" y="119.7">L1</text>
<text x="51.2" y="117.5">Q4</text>
<text x="71.9" y="119.7">3L1</text>
<text x="77.6" y="117.5">KM3</text>
<text x="90.2" y="119.7">1-3L1</text>
<text x="122.9" y="117.9">XT1</text>
<text x="127.5" y="119.4">W3</text>
<text x="141.1" y="118.6">M3</text>
<text x="170.8" y="116.5">3</text>
<text x="263.6" y="115.9">ВКЛ./ВЫКЛ.</text>
<text x="144.2" y="125.6">M</text>
<text x="191.5" y="122.4">3</text>
<text x="242.3" y="122.6">XU</text>
<text x="254.5" y="120.2">H4</text>
<text x="260.1" y="120.2">GN</text>
<text x="274.1" y="122.4">N</text>
<text x="44.8" y="126.2">L2</text>
<text x="71.8" y="126.2">3L2</text>
<text x="90" y="126.2">1-3L2</text>
<text x="143.9" y="128.8">3~</text>
<text x="44.5" y="132.7">L3</text>
<text x="71.8" y="132.7">3L3</text>
<text x="90" y="132.7">1-3L3</text>
<text x="206.9" y="132.6">Датчик потока</text>
<text x="220" y="137.1">B1</text>
<text x="232.5" y="132.7">Питание</text>
<text x="50.7" y="143.5">SF1</text>
<text x="107.6" y="139.2">PE</text>
<text x="191.5" y="139.3">3</text>
<text x="210.6" y="139.5">XU</text>
<text x="232.5" y="139.5">XU</text>
<text x="269.4" y="139.3">N</text>
<text x="41.9" y="145.7">L1</text>
<text x="61.6" y="148.4">цепь управления</text>
<text x="70.8" y="145.7">1</text>
<text x="79" y="145.5">1</text>
<text x="182.1" y="145.3">Датчик потока</text>
<text x="256.5" y="148.5">K2</text>
<text x="40.7" y="152.5">Q5</text>
<text x="52.3" y="154.7">L11</text>
<text x="58.8" y="154.9">XT3</text>
<text x="76" y="152.9">Розетка 1</text>
<text x="175.9" y="152.3">3</text>
<text x="180.5" y="152.5">XU</text>
<text x="195.2" y="150.1">B1</text>
<text x="208.5" y="152.5">XU</text>
<text x="234.1" y="152.3">8</text>
<text x="274.4" y="152.3">N</text>
<text x="238.4" y="159.1">СИГНАЛИЗАЦИЯ</text>
<text x="182.4" y="166.4">3</text>
<text x="223.4" y="166.4">9</text>
<text x="241.9" y="166.6">XU</text>
<text x="254.7" y="164.3">P2</text>
<text x="263.5" y="164.3">RD</text>
<text x="275" y="166.4">N</text>
<text x="40.7" y="171.7">Q6</text>
<text x="49.6" y="173.9">L12</text>
<text x="53.6" y="172.8">XT3</text>
<text x="58.7" y="171.7">S4</text>
<text x="74.5" y="173.9">L13</text>
<text x="78.7" y="172.8">XT3</text>
<text x="90.3" y="171.8">Свет</text>
<text x="194.6" y="171.3">K2</text>
<text x="23.8" y="181.1" transform="rotate(-90 23.8 181.1)">L1</text>
<text x="30.3" y="181.1" transform="rotate(-90 30.3 181.1)">L2</text>
<text x="36.8" y="181.1" transform="rotate(-90 36.8 181.1)">L3</text>
<text x="96.8" y="181.1" transform="rotate(-90 96.8 181.1)">N</text>
<text x="103.3" y="181.1" transform="rotate(-90 103.3 181.1)">PE</text>
<text x="172.1" y="181.1" transform="rotate(-90 172.1 181.1)">3</text>
<text x="282.9" y="181.1" transform="rotate(-90 282.9 181.1)">N</text>
</g>
<text font-size="2" x="289.5" y="203">1</text>
<g font-size="1.9">
<text x="8.2" y="162.7" transform="rotate(-90 8.2 162.7)">Взам.инв. N</text>
<text x="8.2" y="187.4" transform="rotate(-90 8.2 187.4)">Подпись и дата</text>
<text x="286.9" y="198.2">Лист</text>
<text x="8.1" y="205.1" transform="rotate(-90 8.1 205.1)">Инв.N подл.</text>
<text x="164.8" y="205">Изм</text>
<text x="170.3" y="205">Кол.уч</text>
<text x="178.4" y="205">Лист</text>
<text x="184.6" y="204.9">N док.</text>
<text x="192.7" y="205">Подп.</text>
<text x="202.6" y="204.9">Дата</text>
<text x="265.6" y="208.9">Формат А3</text>
</g>
<g font-size="1.8">
<text x="22.5" y="21.6">1</text>
<text x="28.7" y="21.6">2</text>
<text x="35.2" y="21.6">3</text>
<text x="95.2" y="21.6">4</text>
<text x="101.7" y="21.6">5</text>
<text x="170.8" y="31.4">1</text>
<text x="172.1" y="35.5" transform="rotate(-90 172.1 35.5)">10</text>
<text x="280.6" y="31.6">12</text>
<text x="107.9" y="37.2">x1</text>
<text x="116" y="37.2">x2</text>
<text x="120.4" y="40.8">1</text>
<text x="122.8" y="47.6">1</text>
<text x="172.1" y="43.9" transform="rotate(-90 172.1 43.9)">11</text>
<text x="170.5" y="50.9">2</text>
<text x="122.5" y="54.1">2</text>
<text x="181.8" y="57.4">3</text>
<text x="190.2" y="54.6">14</text>
<text x="198.3" y="54.6">13</text>
<text x="216.5" y="54.6">22</text>
<text x="224.7" y="54.6">21</text>
<text x="232.3" y="57.4">8</text>
<text x="255.4" y="54.6">13</text>
<text x="263.6" y="54.6">14</text>
<text x="122.5" y="60.6">3</text>
<text x="190.6" y="63">9</text>
<text x="199.5" y="63">5</text>
<text x="206.5" y="61.5">7</text>
<text x="122.4" y="67.1">4</text>
<text x="215.4" y="70.8">10</text>
<text x="224.4" y="70.8">6</text>
<text x="255.4" y="70.8">A1</text>
<text x="263.2" y="70.8">A2</text>
<text x="107.9" y="72.9">x1</text>
<text x="116" y="72.9">x2</text>
<text x="120.4" y="76.3">2</text>
<text x="122.8" y="83.3">1</text>
<text x="122.5" y="89.8">2</text>
<text x="215.4" y="87.5">11</text>
<text x="224.4" y="87.5">7</text>
<text x="255.4" y="87.5">A1</text>
<text x="263.2" y="87.5">A2</text>
<text x="122.5" y="96.3">3</text>
<text x="122.4" y="102.8">4</text>
<text x="215.4" y="104.7">12</text>
<text x="224.4" y="104.7">8</text>
<text x="255.4" y="104.7">A1</text>
<text x="263.2" y="104.7">A2</text>
<text x="107.9" y="111.8">x1</text>
<text x="116" y="111.8">x2</text>
<text x="120.7" y="115">3</text>
<text x="122.8" y="122.3">1</text>
<text x="243.9" y="125">4</text>
<text x="255.2" y="122.3">x1</text>
<text x="263.2" y="122.3">x2</text>
<text x="122.5" y="128.8">2</text>
<text x="122.5" y="135.3">3</text>
<text x="122.4" y="141.8">4</text>
<text x="211.7" y="141.9">10</text>
<text x="233.9" y="141.9">11</text>
<text x="52.1" y="145.5">1</text>
<text x="61" y="145.5">2</text>
<text x="182.4" y="154.9">5</text>
<text x="193.8" y="152.2">3</text>
<text x="202.7" y="152.2">4</text>
<text x="210.4" y="154.9">6</text>
<text x="255.5" y="152.2">A1</text>
<text x="263.3" y="152.2">A2</text>
<text x="62.2" y="157.3">1</text>
<text x="74.3" y="157.3">2</text>
<text x="255.4" y="166.3">x1</text>
<text x="263.4" y="166.3">x2</text>
<text x="59.7" y="173.7">10</text>
<text x="68.1" y="173.7">11</text>
<text x="192.2" y="168.9">11</text>
<text x="201.2" y="168.9">12</text>
<text x="243.5" y="169.1">9</text>
<text x="53.9" y="176.5">3</text>
<text x="73.7" y="176.5">4</text>
<text x="79.8" y="176.5">5</text>
<text x="92.2" y="176.5">6</text>
</g>
</svg>
